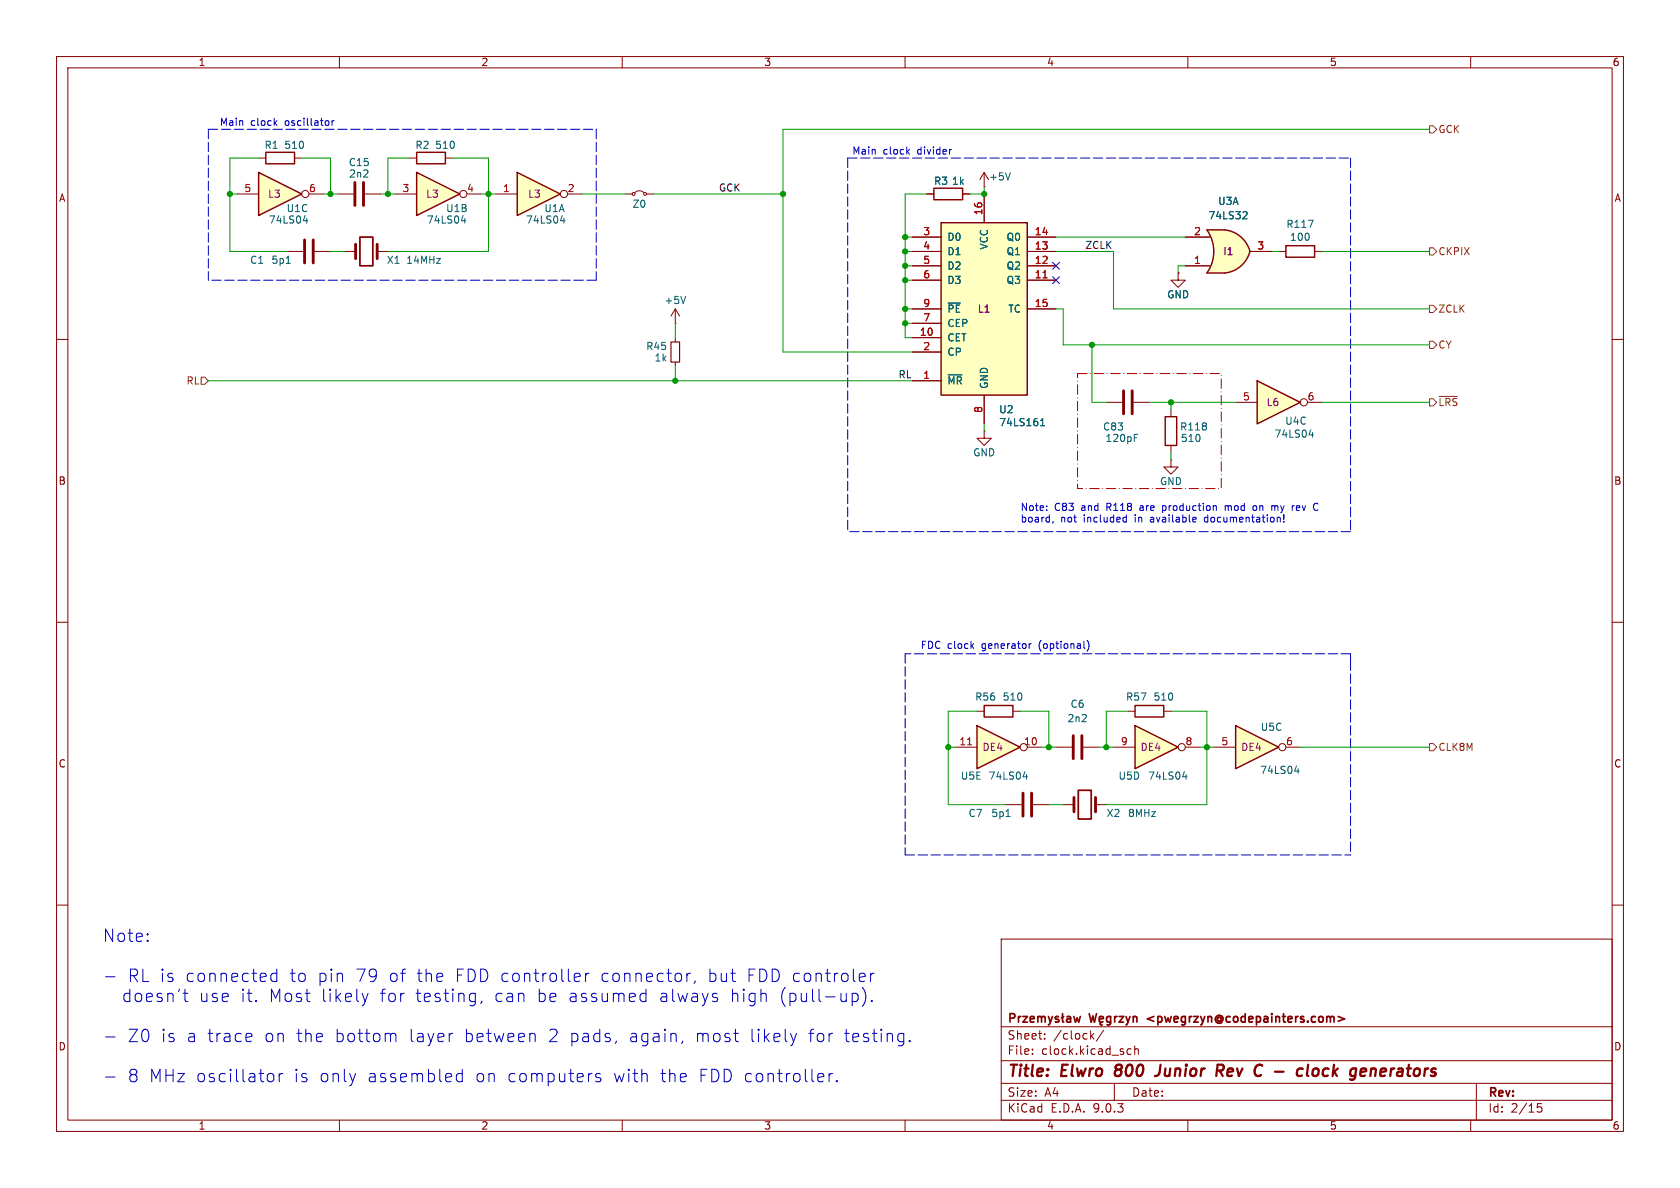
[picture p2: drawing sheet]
<svg xmlns="http://www.w3.org/2000/svg" width="297mm" height="210mm" viewBox="0 0 297 210" stroke-linecap="round" stroke-linejoin="round" font-family="sans-serif">
<g fill="none" stroke="#840000" stroke-width=".18">
<path d="M10 10h277v190h-277zM12 12h273v186h-273zM60 10v2M110 10v2M160 10v2M210 10v2M260 10v2M10 60h2M285 60h2M10 110h2M285 110h2M10 160h2"/>
<path d="M177 166h108v32h-108zM285 160h2M60 198v2M110 198v2M160 198v2M177 194.5h108M177 191.5h108M177 187.5h108M177 181.5h108M182.5 186.3v.1M182.5 185.5v.1M184.7 183.6v.1"/>
<path d="M184.7 182.8v.1M193 183.1l.4 .6M193.4 182.7l-.6 .6M195.1 182.1l-1.3 2M197 191.5v3M199.2 186.1l.3 .3 .5-.1M200 185.5l-.5-.1-.3 .3M200.6 185.5l.2-.1 .4 .1v.9M200.6 184.9v1.5M210 198v2M260 198v2M261 191.5v6.5"/>
<path d="M272.5 195.1h-.7l-.1 .7 .3-.1h.5l.1 .3-.1 .5-.2 .1-.6-.1"/>
</g>
<path d="M197.2 189.3l-.1 .5 .1 .3M205.2 188.2l-.2 1.4a.74 .74 0 0 1-.8 .6M215.3 188.2l.9 .1a.58 .58 0 0 1-.3 1h-.8M215.6 189.3l.6 .9M229.6 189l.2-.1 .5 .1M231.3 188.2l-.2 1.7M232.2 189.1a.52 .52 0 0 1 .5-.2 .52 .52 0 0 1 .4 .4v.5a.55 .55 0 0 1-.6 .4 .55 .55 0 0 1-.5-.4zM242.5 189l.2-.1 .5 .1-.1 1.2" fill="none" stroke="#840000" stroke-width=".4"/>
<g fill="none" stroke="#840000" stroke-width=".3">
<path d="M178.6 180l.7-.1 .1-.2-.1-.4-.2-.1h-.5v1.5M180.1 179.7v1M180.5 179.7l-.3 .1-.1 .2M180.8 179.7h.8l-.8 1h.8M183.5 179.8l.4-.1 .2 .2M183.5 179.7v1M184.1 179.9l.2-.2 .4 .1 .1 .9M184.1 179.9v.8M185.3 179.7l.4 1M186.1 179.7l-.4 1M187.1 179.8l-.3-.1-.2 .2v.2l.5 .2v.3h-.5M187.8 179.2v1.3l.3 .2"/>
<path d="M188.1 179.7l-.5 .3M188.6 179.8h.6l.1 .9M189.8 179.7l.3 1 .3-.7 .3 .7 .3-1M192.6 179.2l.3 1.5 .3-1.1 .3 1.1 .3-1.5M196.3 179.8l-.4-.1-.3 .3v.4l.2 .2h.5M196.3 179.7v1.2l-.2 .3-.4-.1M197.1 179.7v1M197.5 179.7l-.3 .1-.1 .2M197.8 179.7h.8l-.8 1h.8M199.1 179.7l.3 1M199.8 179.7l-.4 1M200.3 179.8l.3-.1 .3 .1 .1 .9"/>
<path d="M200.3 179.7v1M236.6 179.7l1.1 .4-1.1 .4M182.1 180.2l.7-.2v-.2l-.5-.1-.2 .2 .1 .7h.6M185.7 180.7l-.1 .3-.3 .2M189.3 180l-.5 .1a.29 .29 0 0 0-.3 .3 .29 .29 0 0 0 .3 .3l.5-.1M194.3 180.2l.8-.2-.1-.2-.4-.1-.3 .2 .1 .7h.6M194.7 180.7l-.2 .3 .3 .2M199.4 180.7l-.1 .3-.2 .2"/>
</g>
<path d="M45.7 30.5l7.6 3.8-7.6 3.8z" fill="#ffffc2"/>
<path d="M45.7 30.5l7.6 3.8-7.6 3.8zM206 73.7h2v5h-2z" fill="none" stroke="#840000" stroke-width=".25"/>
<g fill="none" stroke="#840000" stroke-width=".18">
<path d="M41.9 34.3h3.8M54.6 34.3h2.5M195.6 71.1h2.8M200.4 71.1h2.8M207 72.4v1.3M207 78.7v1.3M207 81.3v1.3h1.3l-1.3 1.2-1.3-1.2h1.3M207 81.3h.1"/>
<circle cx="54" cy="34.3" r=".63"/>
</g>
<path d="M53.6 39h.8M54.2 38.6v.8M200.5 77.4h.4M200.5 76.8h.6" fill="none" stroke="#006464" stroke-width=".18"/>
<path d="M198.6 69.1v4.1M200.2 69.1v4.1" fill="none" stroke="#840000" stroke-width=".51"/>
<path d="M222.2 67.3l7.7 3.8-7.7 3.8z" fill="#ffffc2"/>
<path d="M73.7 26.9h5v2.1h-5zM222.2 67.3l7.7 3.8-7.7 3.8z" fill="none" stroke="#840000" stroke-width=".25"/>
<g fill="none" stroke="#840000" stroke-width=".18">
<path d="M72.4 27.9h1.3M78.7 27.9h1.3M119.4 57.2h.1M119.4 54.6l-.8 1.3M119.4 54.6l.7 1.3M119.4 54.6v2.6M119.4 59.7v.8M119.4 64v.8M174 76.2v1.3h1.3l-1.3 1.2-1.3-1.2h1.3M174 76.2h.1M218.4 71.1h3.8M231.1 71.1h2.6"/>
<circle cx="230.5" cy="71.1" r=".63"/>
</g>
<path d="M121.2 52.4l-.4 1.3M231.4 76.9h.8M232 76.4v.9" fill="none" stroke="#006464" stroke-width=".18"/>
<path d="M118.6 60.5h1.5v3.5h-1.5z" fill="none" stroke="#840000" stroke-width=".2"/>
<path d="M73.7 30.5l7.6 3.8-7.6 3.8z" fill="#ffffc2"/>
<path d="M73.7 30.5l7.6 3.8-7.6 3.8z" fill="none" stroke="#840000" stroke-width=".25"/>
<g fill="none" stroke="#840000" stroke-width=".18">
<path d="M69.8 34.3h3.9M82.5 34.3h2.6"/>
<circle cx="81.9" cy="34.3" r=".63"/>
</g>
<path d="M81.6 39h.8M82.2 38.6v.8" fill="none" stroke="#006464" stroke-width=".18"/>
<path d="M91.4 30.5l7.7 3.8-7.7 3.8z" fill="#ffffc2"/>
<path d="M47 26.9h5.1v2.1h-5.1zM91.4 30.5l7.7 3.8-7.7 3.8z" fill="none" stroke="#840000" stroke-width=".25"/>
<g fill="none" stroke="#840000" stroke-width=".18">
<path d="M45.7 27.9h1.3M52.1 27.9h1.2M59.7 34.3h2.8M64.5 34.3h2.8M87.6 34.3h3.8M100.3 34.3h2.6M110.5 34.3h1.3M112.3 34a1.08 1.08 0 0 1 1.5 0M114.3 34.3h1.3M50.8 44.5h2.8M55.6 44.5h2.8M61 44.5h1.9"/>
<path d="M66.7 44.5h1.9M208.3 48.3v1.2h1.2l-1.2 1.3-1.3-1.3h1.3M208.3 48.3h.1"/>
<circle cx="99.7" cy="34.3" r=".63"/>
<circle cx="112" cy="34.3" r=".25"/>
<circle cx="114" cy="34.3" r=".25"/>
</g>
<path d="M99.1 39h.8M99.7 38.6v.8M50.6 46.6h.7" fill="none" stroke="#006464" stroke-width=".18"/>
<path d="M62.7 32.3v4M64.3 32.3v4M53.8 42.4v4.1M55.4 42.4v4.1M62.9 43.2v2.5M66.7 43.2v2.5" fill="none" stroke="#840000" stroke-width=".51"/>
<path d="M63.6 41.9h2.3v5.1h-2.3z" fill="none" stroke="#840000" stroke-width=".3"/>
<path d="M166.4 39.4h15.2v30.5h-15.2z" fill="#ffffc2"/>
<path d="M166.4 39.4h15.2v30.5h-15.2zM227.3 43.4h5.1v2.1h-5.1z" fill="none" stroke="#840000" stroke-width=".25"/>
<g fill="none" stroke="#840000" stroke-width=".18">
<path d="M174 33h.1M174 30.5v2.5M174 34.3v5.1M174 30.5l-.8 1.3M174 30.5l.8 1.3M161.3 41.9h5.1M161.3 44.5h5.1M161.3 47h5.1M161.3 49.5h5.1M161.3 54.6h5.1M161.3 57.2h5.1M161.3 59.7h5.1"/>
<path d="M181.6 41.9h5.1M181.6 44.5h5.1M181.6 47h5.1M181.6 49.5h5.1M181.6 54.6h5.1M226.1 44.5h1.2M232.4 44.5h1.3M161.3 62.2h5.1M161.3 67.3h5.1M174 69.9v5"/>
</g>
<path d="M178.6 30.6l-.4 1.2M231.3 38.9h.8l-.5 1.3M167.6 53.6h2.2M167.6 66.3h2.5M184 75.3h.7M184 74.3l.3-.3v1.3" fill="none" stroke="#006464" stroke-width=".18"/>
<path d="M184.4 49.1h.7" fill="none" stroke="#a90000" stroke-width=".18"/>
<path d="M213.4 48.3h3.1M213.4 40.6h3.1" fill="none" stroke="#ffffc2" stroke-width=".18"/>
<g fill="#ffffc2" stroke="#ffffc2" stroke-width=".18">
<path d="M216.6 40.6a5.2 5.2 0 0 1 4.4 3.9l-5 1.3z"/>
<path d="M216 43.2l5 1.2a5.1 5.1 0 0 1-4.4 3.9z"/>
</g>
<path d="M213.4 40.6h3.1v7.7h-3.1a6.6 6.6 0 0 0 0-7.7z" fill="#ffffc2"/>
<path d="M165.1 33.3h5.1v2h-5.1zM216.5 40.6h-3.1a6.6 6.6 0 0 1 0 7.7h3.1M216.6 40.6a5.2 5.2 0 0 1 4.4 3.9 5.2 5.2 0 0 1-4.4 3.8" fill="none" stroke="#840000" stroke-width=".25"/>
<path d="M163.8 34.3h1.3M170.2 34.3h1.2M209.5 47h4.4M209.5 41.9h4.4M221 44.5h3.8" fill="none" stroke="#840000" stroke-width=".18"/>
<path d="M219.9 37.4l.4 .1 .2 .3-.8 .9h.8" fill="none" stroke="#006464" stroke-width=".18"/>
<path d="M172.7 128.3l7.6 3.8-7.6 3.8z" fill="#ffffc2"/>
<path d="M172.7 128.3l7.6 3.8-7.6 3.8zM174 124.7h5.1v2h-5.1z" fill="none" stroke="#840000" stroke-width=".25"/>
<g fill="none" stroke="#840000" stroke-width=".18">
<path d="M168.9 132.1h3.8M172.7 125.7h1.3M179.1 125.7h1.2M181.6 132.1h2.5M186.7 132.1h2.8M191.5 132.1h2.8"/>
<circle cx="181" cy="132.1" r=".63"/>
</g>
<path d="M171.1 131.7h.7" fill="none" stroke="#a90000" stroke-width=".18"/>
<path d="M180.9 137.3h.8M181.5 136.9v.8" fill="none" stroke="#006464" stroke-width=".18"/>
<path d="M189.7 130v4.1M191.3 130v4.1" fill="none" stroke="#840000" stroke-width=".51"/>
<path d="M218.4 128.3l7.7 3.8-7.7 3.8z" fill="#ffffc2"/>
<path d="M200.7 124.7h5v2h-5zM218.4 128.3l7.7 3.8-7.7 3.8z" fill="none" stroke="#840000" stroke-width=".25"/>
<g fill="none" stroke="#840000" stroke-width=".18">
<path d="M199.4 125.7h1.3M205.7 125.7h1.3M214.6 132.1h3.8M227.3 132.1h2.6"/>
<circle cx="226.7" cy="132.1" r=".63"/>
</g>
<path d="M228.9 136.3h.8M229.5 135.9v.8" fill="none" stroke="#006464" stroke-width=".18"/>
<path d="M200.7 128.3l7.6 3.8-7.6 3.8z" fill="#ffffc2"/>
<path d="M200.7 128.3l7.6 3.8-7.6 3.8z" fill="none" stroke="#840000" stroke-width=".25"/>
<g fill="none" stroke="#840000" stroke-width=".18">
<path d="M163.8 34.3h1.3M170.2 34.3h1.2M174 34.3v5.1M161.3 41.9h5.1M161.3 44.5h5.1M161.3 47h5.1M161.3 49.5h5.1M161.3 54.6h5.1M161.3 57.2h5.1M161.3 59.7h5.1M181.6 41.9h5.1M181.6 44.5h5.1"/>
<path d="M181.6 47h5.1M181.6 49.5h5.1M181.6 54.6h5.1M208.3 48.3h.1M209.5 41.9h4.4M209.5 47h4.4M221 44.5h3.8M161.3 62.2h5.1M161.3 67.3h5.1M174 69.9v5M196.8 132.1h3.9M209.5 132.1h2.6"/>
<path d="M177.8 142.2h2.8M182.6 142.2h2.8M188 142.2h1.9M193.7 142.2h1.9"/>
<circle cx="208.9" cy="132.1" r=".63"/>
</g>
<path d="M219.9 37.4l.4 .1 .2 .3-.8 .9h.8M167.6 53.6h2.2M167.6 66.3h2.5M184 75.3h.7M184 74.3l.3-.3v1.3M209.1 137.3h.8M209.7 136.9v.8M177.9 144.3h.7" fill="none" stroke="#006464" stroke-width=".18"/>
<path d="M180.8 140.2v4.1M182.4 140.2v4.1M189.9 141v2.5M193.7 141v2.5" fill="none" stroke="#840000" stroke-width=".51"/>
<path d="M190.6 139.7h2.3v5.1h-2.3z" fill="none" stroke="#840000" stroke-width=".3"/>
<path d="M252.7 22.2h.7l.6 .7-.6 .6h-.7zM252.7 54h.7l.6 .6-.6 .6h-.7zM252.7 43.8h.7l.6 .7-.6 .6h-.7zM35.6 66.7h.6l.6 .6-.6 .6h-.6zM252.7 70.5h.7l.6 .6-.6 .7h-.7zM252.7 60.3h.7l.6 .7-.6 .6h-.7zM254.4 70.1h3.3M252.7 131.4h.7l.6 .7-.6 .6h-.7z" fill="none" stroke="#725600" stroke-width=".18"/>
<g fill="none" stroke="#0000c2" stroke-width=".18">
<path d="M48.6 21.7l.4 .5M49 21.3l-.5 .5M58 21.4l.2 .2-.2 .5M58.7 21.3v.9M59.1 21.3l-.4 .3M160.4 26.8l.4 .5M160.8 26.4l-.5 .5M168.1 26.4h.1M185 90.1v.1M185 89.5v.1M186.2 92.2l-.1 .3M198.8 91.4l.3 .1"/>
<path d="M199.1 91v1.3M199.1 92.2l-.3 .1M205.5 89.4v1.3M205.5 90.2h.2M205.7 89.4l-.2 .1M211.4 92.2l-.1 .1M211.4 91.5l.1 .2-.6 .2M213 91.5l-.1 .2 .1 .5M214.9 89.4l.1 .2v.6M216.6 89.4v.8M217 89.4l-.4 .1M222 89.5l-.3-.1-.2 .2 .1 .6h.4"/>
<path d="M225 89.4l.4 .2M225.4 89.6v.6M225.6 89.4l-.2 .2M226.3 91.5v.8M226.9 91.1v.7M226.9 92.2v.1M226.9 91v.8M227 91.1l-.1 .7M229.6 89.4h-.2l-.2 .2v.6h.4M229.8 89.7l-.6 .1M232.9 89l.1 .1M233 90.1l-.1 .1"/>
<path d="M171.8 114.1l.3 .5M172.1 113.8l-.4 .5M181.9 113.8v.8M182.3 113.8l-.4 .2M191.7 114.6h.1M192.2 113.2a1.46 1.46 0 0 1 0 1.9M238.8 115.6v1.2M18.7 172.7h1.6M26.1 166.2l.1 .1-.1 .1M26.1 165.1l.1 .1-.1 .1M32.4 175.6h.8M32.7 174.9v1.8l.1 .3 .4 .1"/>
<path d="M48.9 171.3v2.2M48.9 172.2l-.6-.2-.4 .5v.6l.2 .3 .2 .1 .6-.1M64 175.6l.5 1.5M64.5 177.1l-.2 .5M65.1 175.6l-.6 1.5M85.2 177l-.2 .4M101.8 172l.7 .2 .1 .4-1.1 .2M102.5 173.4l-.7 .1M103.5 172v1.5M104.1 172a.56 .56 0 0 0-.6 .5M113.6 175.6l.6 .1M114.2 177l-.6 .1"/>
<path d="M114.2 174.9v2.2M121.4 172v1.5M122.1 172a.56 .56 0 0 0-.7 .5M122.9 173.4l-.2 .4M126.8 176.4l.1 .2-.1 .4M150.7 175.7l.6-.1 .4 .4v.6l-.2 .4-.2 .1-.6-.1M152.5 174.6a2.55 2.55 0 0 1-.1 3.3M153.9 172v1.5M154.1 176.8l.1 .2-.1 .1M154.1 176.8l-.1 .2 .1 .1M154.1 176.8v.3M154.5 172a.56 .56 0 0 0-.6 .5"/>
<path d="M18.7 183.3h1.6M18.7 190.4h1.6M44.2 182.7l.2 .1 .1 .4-1 .2M44.4 184l-.2 .1M47.7 189.8a.6 .6 0 0 1 .7 .4v.6a.6 .6 0 0 1-.7 .4M49.4 189.8v1.4M50 189.8a.56 .56 0 0 0-.6 .4M69.2 182.8l.2-.1 .5 .1 .1 .2v1.1M79.8 182.7h.2M81.7 189.9l-.6-.1-.4 .4v.6l.2 .3 .2 .1 .6-.1M81.7 189v2.2M94.3 182.7l.3 .3v1.1"/>
<path d="M106.1 189.9l-.5-.1-.3 .3 .1 .3 .7 .2 .1 .2-.1 .3-.2 .1-.6-.1M120.7 184l-.2 .5M140.8 182.7l-.5 1.4M146.6 189.8v1.4M147.2 189.8a.56 .56 0 0 0-.6 .4M147.9 191l.1 .1-.1 .1M147.9 191l-.1 .1 .1 .1M147.9 191v.2M160.8 183.9l.1 .1-.1 .1M160.8 183.9l-.1 .1 .1 .1M160.8 183.9v.2"/>
</g>
<path d="M36.8 22.9h68.6M36.8 22.9v26.6M105.4 22.9v26.6M149.9 27.9h88.9M149.9 27.9v66.1M238.8 27.9v66.1M105.4 49.5h-68.6M238.8 94h-88.9M160 115.6v35.5M238.8 115.6h-78.8M238.8 116.8v34.3M160 151.1h78.8" fill="none" stroke="#0000c2" stroke-width=".18" stroke-dasharray="1.7 .6"/>
<g fill="none" stroke="#009600" stroke-width=".18">
<path d="M40.6 34.3h1.3M45.7 27.9h-5.1v16.6h10.2M53.3 27.9h5.1v6.4M57.1 34.3h2.6M67.3 34.3h2.5M72.4 27.9h-3.8v6.4M80 27.9h6.4v16.6h-17.8M85.1 34.3h2.5M102.9 34.3h7.6M115.6 34.3h22.8M163.8 34.3h-3.8v25.4h1.3M174 33v1.3h-2.6"/>
<path d="M252.7 22.9h-114.3v39.3h22.9M58.4 44.5h2.6M119.4 57.2v2.5M160 44.5h1.3M160 54.6h1.3M160 47h1.3M160 41.9h1.3M160 49.5h1.3M160 57.2h1.3M186.7 44.5h10.1v10.1h55.9M186.7 54.6h1.3v6.4h64.7M186.7 41.9h22.8"/>
<path d="M209.5 47h-1.2v1.3M224.8 44.5h1.3M233.7 44.5h19M36.8 67.3h124.5M119.4 64.8v2.5M174 74.9v1.3M193 61v10.1h2.6M203.2 71.1h15.2M207 71.1v1.3M233.7 71.1h19M207 80v1.3M167.6 132.1h1.3"/>
<path d="M172.7 125.7h-5.1v16.5h10.2M180.3 125.7h5.1v6.4M184.1 132.1h2.6M194.3 132.1h2.5M199.4 125.7h-3.8v6.4M207 125.7h6.4v16.5h-17.8M212.1 132.1h2.5M229.9 132.1h22.8M185.4 142.2h2.6"/>
</g>
<path d="M186.1 46.4l1.2 1.2M186.1 48.9l1.2 1.2M187.3 46.4l-1.2 1.2M187.3 48.9l-1.2 1.2" fill="none" stroke="#000084" stroke-width=".18"/>
<path d="M190.5 66h25.4v20.4h-25.4z" fill="none" stroke="#c20000" stroke-width=".18" stroke-dasharray="1.7 .6 0 .6"/>
<path d="M184.4 49.1h.7" fill="none" stroke="#a90000" stroke-width=".18"/>
<g fill="#009600" stroke="#009600" stroke-width=".18">
<circle cx="40.6" cy="34.3" r=".46"/>
<circle cx="58.4" cy="34.3" r=".46"/>
<circle cx="86.4" cy="34.3" r=".46"/>
<circle cx="68.6" cy="34.3" r=".46"/>
<circle cx="174" cy="34.3" r=".46"/>
<circle cx="160" cy="44.5" r=".46"/>
<circle cx="160" cy="47" r=".46"/>
<circle cx="160" cy="41.9" r=".46"/>
<circle cx="160" cy="54.6" r=".46"/>
<circle cx="160" cy="57.2" r=".46"/>
<circle cx="193" cy="61" r=".46"/>
<circle cx="195.6" cy="132.1" r=".46"/>
<circle cx="185.4" cy="132.1" r=".46"/>
<circle cx="160" cy="49.5" r=".46"/>
<circle cx="138.4" cy="34.3" r=".46"/>
<circle cx="119.4" cy="67.3" r=".46"/>
<circle cx="167.6" cy="132.1" r=".46"/>
<circle cx="207" cy="71.1" r=".46"/>
<circle cx="213.4" cy="132.1" r=".46"/>
</g>
<g font-size="3.1" fill="#0000c2">
<text x="18" y="166.8">Note:</text>
<text x="22.5" y="173.8">RL is</text>
<text x="32.6" y="173.8">connected</text>
<text x="51.1" y="173.8">to</text>
<text x="56" y="173.8">pin</text>
<text x="62.8" y="173.8">79</text>
<text x="68.6" y="173.8">of</text>
<text x="73.6" y="173.8">the</text>
<text x="80.4" y="173.8">FDD controller</text>
<text x="106.1" y="173.8">connector,</text>
<text x="125.1" y="173.8">but</text>
<text x="132" y="173.8">FDD controler</text>
<text x="21.4" y="177.4">doesn't</text>
<text x="35.1" y="177.4">use</text>
<text x="42.4" y="177.4">it.</text>
<text x="47.5" y="177.4">Most</text>
<text x="56.7" y="177.4">likely</text>
<text x="67.1" y="177.4">for</text>
<text x="73.4" y="177.4">testing,</text>
<text x="87.3" y="177.4">can</text>
<text x="94.9" y="177.4">be</text>
<text x="100.5" y="177.4">assumed</text>
<text x="116.5" y="177.4">always</text>
<text x="129.1" y="177.4">high</text>
<text x="137.8" y="177.4">(pull-up).</text>
<text x="22.5" y="184.5">Z0</text>
<text x="28.3" y="184.5">is</text>
<text x="32.9" y="184.5">a trace</text>
<text x="46.6" y="184.5">on</text>
<text x="52.3" y="184.5">the</text>
<text x="59.1" y="184.5">bottom</text>
<text x="72.2" y="184.5">layer</text>
<text x="82" y="184.5">between</text>
<text x="96.9" y="184.5">2 pads,</text>
<text x="111.2" y="184.5">again,</text>
<text x="122.9" y="184.5">most</text>
<text x="132.6" y="184.5">likely</text>
<text x="143" y="184.5">for</text>
<text x="149.3" y="184.5">testing.</text>
<text x="22.5" y="191.5">8 MHz oscillator</text>
<text x="51.8" y="191.5">is</text>
<text x="56.4" y="191.5">only</text>
<text x="64.9" y="191.5">assembled</text>
<text x="83.9" y="191.5">on</text>
<text x="89.6" y="191.5">computers</text>
<text x="108.4" y="191.5">with</text>
<text x="116.7" y="191.5">the</text>
<text x="123.5" y="191.5">FDD controller.</text>
</g>
<g font-size="2.8" fill="#840000">
<text x="178" y="190.9">Title:</text>
<text x="187.7" y="190.9">Elwro</text>
<text x="198" y="190.9">800</text>
<text x="206" y="190.9">Junior</text>
<text x="217.5" y="190.9">Rev</text>
<text x="225" y="190.9">C</text>
<text x="229.4" y="190.9">-</text>
<text x="234.2" y="190.9">clock</text>
<text x="244.4" y="190.9">generators</text>
</g>
<g font-size="2.1" fill="#840000">
<text x="178" y="184">Sheet:</text>
<text x="186.2" y="184">/clock/</text>
<text x="203.5" y="181.2">&lt;pwegrzyn@codepainters.com&gt;</text>
<text x="178" y="186.7">File:</text>
<text x="184.1" y="186.7">clock.kicad_sch</text>
<text x="178" y="196.9">KiCad</text>
<text x="178" y="194.1">Size:</text>
<text x="184.7" y="194.1">A4</text>
<text x="185.7" y="196.9">E.D.A.</text>
<text x="193.3" y="196.9">9.0.3</text>
<text x="200" y="194.1">Date:</text>
<text x="263" y="194.3">Rev:</text>
<text x="263" y="196.9">Id:</text>
<text x="267.1" y="196.9">2/15</text>
</g>
<g font-size="1.8" fill="#840000">
<text x="35" y="11.9">1</text>
<text x="85" y="11.9">2</text>
<text x="135" y="11.9">3</text>
<text x="185" y="11.9">4</text>
<text x="235" y="11.9">5</text>
<text x="285" y="11.9">6</text>
<text x="10.3" y="35.9">A</text>
<text x="285.3" y="35.9">A</text>
<text x="10.3" y="85.9">B</text>
<text x="285.3" y="85.9">B</text>
<text x="10.3" y="135.9">C</text>
<text x="285.3" y="135.9">C</text>
<text x="10.3" y="185.9">D</text>
<text x="285.3" y="185.9">D</text>
<text x="35" y="199.9">1</text>
<text x="85" y="199.9">2</text>
<text x="135" y="199.9">3</text>
<text x="185" y="199.9">4</text>
<text x="235" y="199.9">5</text>
<text x="285" y="199.9">6</text>
</g>
<g font-size="1.8" fill="#0000c2">
<text x="38.8" y="22.5">Main</text>
<text x="44.3" y="22.5">clock</text>
<text x="50.5" y="22.5">oscillator</text>
<text x="150.6" y="27.5">Main</text>
<text x="156.1" y="27.5">clock</text>
<text x="162.3" y="27.5">divider</text>
<text x="180.3" y="90.5">Note:</text>
<text x="180.3" y="92.6">board,</text>
<text x="186.4" y="90.5">C83</text>
<text x="187.5" y="92.6">not</text>
<text x="191.3" y="90.5">and</text>
<text x="191.7" y="92.6">included</text>
<text x="195.9" y="90.5">R118</text>
<text x="200.9" y="92.6">in</text>
<text x="202" y="90.5">are</text>
<text x="203.8" y="92.6">available</text>
<text x="206.2" y="90.5">production</text>
<text x="213.6" y="92.6">documentation!</text>
<text x="217.4" y="90.5">mod</text>
<text x="222.6" y="90.5">on</text>
<text x="226.1" y="90.5">my</text>
<text x="229.9" y="90.5">rev</text>
<text x="162.7" y="114.9">FDC clock</text>
<text x="173.7" y="114.9">generator</text>
<text x="183.9" y="114.9">(optional)</text>
</g>
<g font-size="1.8" fill="#725600">
<text x="254.2" y="23.7">GCK</text>
<text x="254.2" y="45.3">CKPIX</text>
<text x="254.2" y="55.5">ZCLK</text>
<text x="254.2" y="61.8">CY</text>
<text x="32.9" y="68.2">RL</text>
<text x="254.2" y="72">~{LRS}</text>
<text x="254.2" y="132.9">CLK8M</text>
</g>
<g font-size="1.8" fill="#006464">
<text x="46.7" y="26.5">R1</text>
<text x="50.2" y="26.5">510</text>
<text x="61.6" y="29.6">C15</text>
<text x="73.3" y="26.5">R2</text>
<text x="76.8" y="26.5">510</text>
<text x="61.6" y="31.6">2n2</text>
<text x="165" y="32.9">R3</text>
<text x="168.2" y="32.9">1k</text>
<text x="174.7" y="32.1">+5V</text>
<text x="47.4" y="39.7">74LS04</text>
<text x="50.6" y="37.7">U1C</text>
<text x="75.4" y="39.7">74LS04</text>
<text x="78.8" y="37.7">U1B</text>
<text x="92.9" y="39.7">74LS04</text>
<text x="96.1" y="37.7">U1A</text>
<text x="111.7" y="36.9">Z0</text>
<text x="213.5" y="39">74LS32</text>
<text x="215.3" y="36.4">U3A</text>
<text x="227.3" y="40.5">R117</text>
<text x="44.1" y="46.8">C1</text>
<text x="47.9" y="46.8">5p1</text>
<text x="68.3" y="46.8">X1</text>
<text x="71.7" y="46.8">14MHz</text>
<text x="167.4" y="42.8">D0</text>
<text x="167.4" y="45.3">D1</text>
<text x="167.4" y="47.9">D2</text>
<text x="174.9" y="44.2" transform="rotate(-90 174.9 44.2)">VCC</text>
<text x="177.9" y="42.8">Q0</text>
<text x="177.9" y="45.3">Q1</text>
<text x="177.9" y="47.9">Q2</text>
<text x="228" y="42.8">100</text>
<text x="117.4" y="53.9">+5V</text>
<text x="167.4" y="50.4">D3</text>
<text x="177.9" y="50.4">Q3</text>
<text x="206.2" y="52.9">GND</text>
<text x="167.4" y="55.5">~{PE} L1</text>
<text x="167.4" y="58">CEP</text>
<text x="178.2" y="55.5">TC</text>
<text x="114.1" y="62.1">R45</text>
<text x="115.6" y="64.1">1k</text>
<text x="167.4" y="60.6">CET</text>
<text x="167.4" y="63.1">CP</text>
<text x="167.4" y="68.2">~{MR}</text>
<text x="174.9" y="68.8" transform="rotate(-90 174.9 68.8)">GND</text>
<text x="176.5" y="75.5">74LS161</text>
<text x="176.5" y="73.3">U2</text>
<text x="194.9" y="76.3">C83</text>
<text x="208.5" y="76.3">R118</text>
<text x="225.2" y="77.6">74LS04</text>
<text x="227.1" y="75.3">U4C</text>
<text x="172" y="80.9">GND</text>
<text x="195.3" y="78.3">120pF</text>
<text x="208.7" y="78.3">510</text>
<text x="205" y="86">GND</text>
<text x="172.3" y="124.1">R56</text>
<text x="177.2" y="124.1">510</text>
<text x="189.2" y="125.3">C6</text>
<text x="199" y="124.1">R57</text>
<text x="203.8" y="124.1">510</text>
<text x="188.6" y="127.9">2n2</text>
<text x="222.8" y="129.4">U5C</text>
<text x="222.7" y="137">74LS04</text>
<text x="169.8" y="138">U5E</text>
<text x="174.7" y="138">74LS04</text>
<text x="197.6" y="138">U5D</text>
<text x="202.9" y="138">74LS04</text>
<text x="171.1" y="144.6">C7</text>
<text x="175.2" y="144.6">5p1</text>
<text x="195.5" y="144.6">X2</text>
<text x="199.3" y="144.6">8MHz</text>
</g>
<g font-size="1.8" fill="#a90000">
<text x="43.1" y="34">5</text>
<text x="54.5" y="34">6</text>
<text x="71" y="34">3</text>
<text x="82.5" y="34">4</text>
<text x="88.8" y="34">1</text>
<text x="100.3" y="34">2</text>
<text x="163.1" y="41.7">3</text>
<text x="173.7" y="38.1" transform="rotate(-90 173.7 38.1)">16</text>
<text x="182.8" y="41.7">14</text>
<text x="211" y="41.7">2</text>
<text x="163.1" y="44.2">4</text>
<text x="163.1" y="46.7">5</text>
<text x="182.8" y="44.2">13</text>
<text x="182.8" y="46.7">12</text>
<text x="211" y="46.7">1</text>
<text x="222.2" y="44.2">3</text>
<text x="163.1" y="49.3">6</text>
<text x="182.8" y="49.3">11</text>
<text x="162.5" y="59.4">10</text>
<text x="163.1" y="54.4">9</text>
<text x="163.1" y="56.9">7</text>
<text x="182.8" y="54.4">15</text>
<text x="163.1" y="62">2</text>
<text x="163.1" y="67.1">1</text>
<text x="219.6" y="70.9">5</text>
<text x="231.1" y="70.9">6</text>
<text x="173.7" y="73.1" transform="rotate(-90 173.7 73.1)">8</text>
<text x="169.5" y="131.8">11</text>
<text x="180.9" y="131.8">10</text>
<text x="198" y="131.8">9</text>
<text x="209.5" y="131.8">8</text>
<text x="215.8" y="131.8">5</text>
<text x="227.3" y="131.8">6</text>
</g>
<g font-size="1.8" fill="#840084">
<text x="47.3" y="35.2">L3</text>
<text x="75.2" y="35.2">L3</text>
<text x="93.3" y="35.2">L3</text>
<text x="216.2" y="45.3">I1</text>
<text x="223.8" y="72">L6</text>
<text x="173.6" y="132.9">DE4</text>
<text x="201.5" y="132.9">DE4</text>
<text x="219.3" y="132.9">DE4</text>
</g>
<g font-size="1.8" fill="#0f0f0f">
<text x="127" y="33.9">GCK</text>
<text x="191.8" y="44.1">ZCLK</text>
<text x="158.7" y="67">RL</text>
</g>
</svg>
